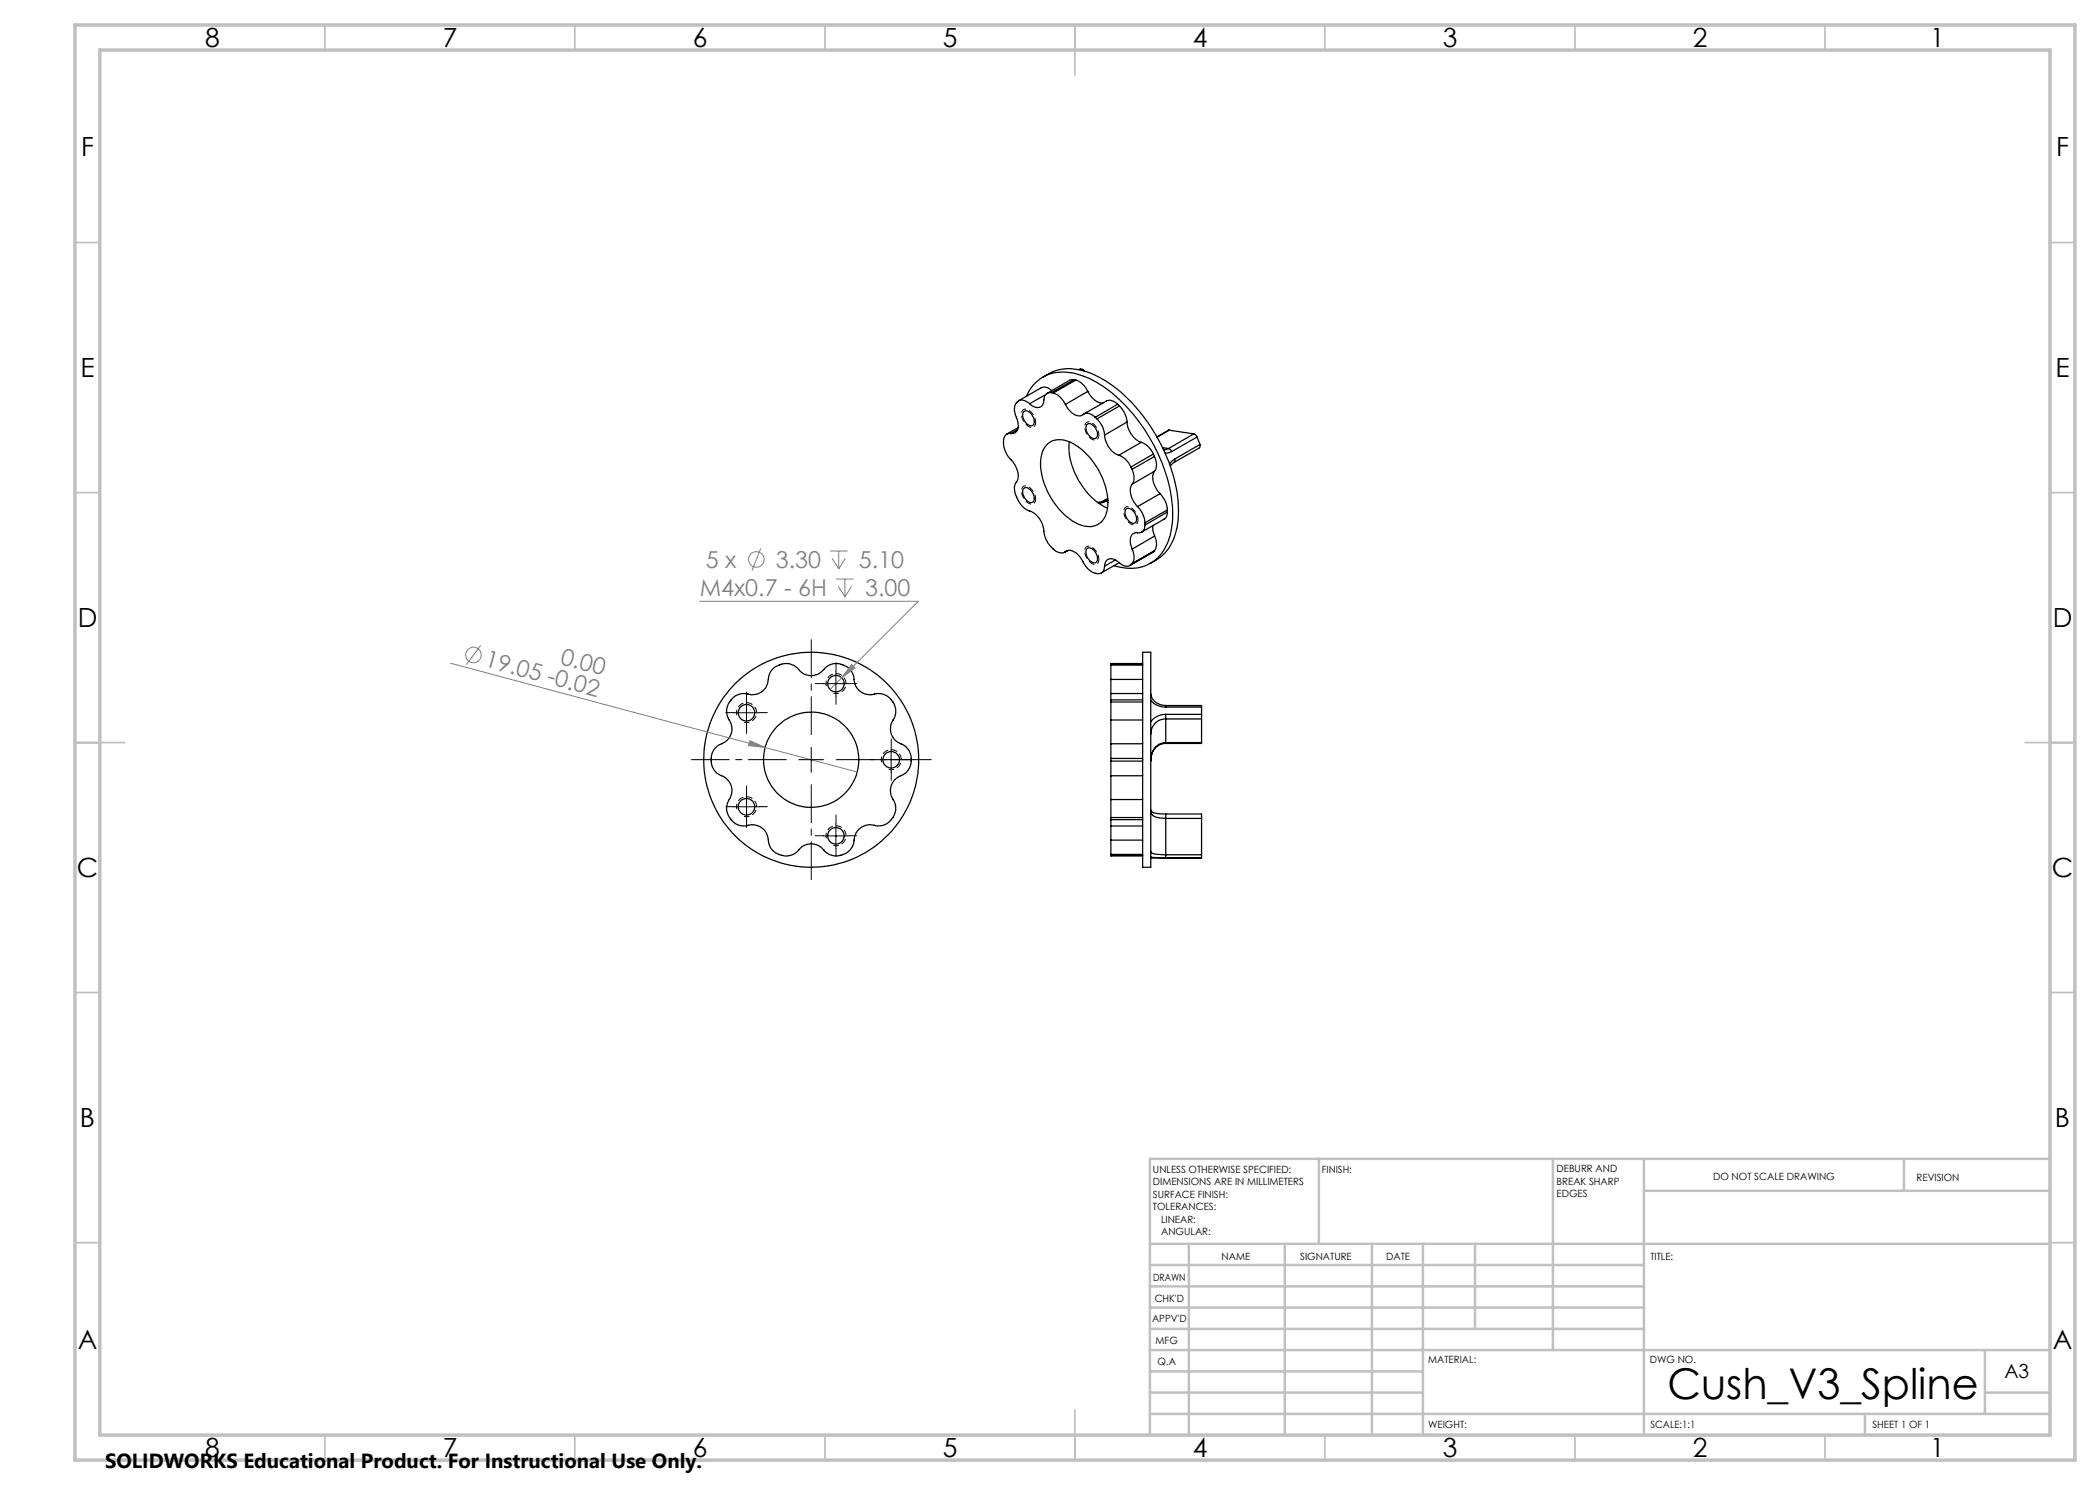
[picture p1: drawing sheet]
<svg xmlns="http://www.w3.org/2000/svg" width="420mm" height="297mm" viewBox="0 0 420 297" stroke-linecap="round" stroke-linejoin="round" font-family="sans-serif">
<g fill="none" stroke="#000" stroke-width=".25">
<path d="M205.3 79.3a8 8 0 0 1 9.8-4.6 21.9 21.9 0 0 1 10.7 7.2 34.1 34.1 0 0 1 8.7 20.1 12.5 12.5 0 0 1-2.9 9.5 8.4 8.4 0 0 1-8.8 1.6M208.6 75.4a9.6 9.6 0 0 1 10-.5 30 30 0 0 1 13.5 13.9 27.3 27.3 0 0 1 3.3 16.7 9.3 9.3 0 0 1-5.3 7.2M209.2 78.9l-3.3 1.8M210.3 78.5a1.31 1.31 0 0 0-1.5 1.5 1.37 1.37 0 0 1-.8 1.4 1.37 1.37 0 0 1-1.6-.2l-.5-.5M210.3 78.5l.3 .1M210.4 78.1a1.92 1.92 0 0 0-2.2-.5l-4.5 2.5M210.6 78.6a4.1 4.1 0 0 1 2.5 2.3M214.8 75.9l.4 .1M214.8 75.9l-.9 .2-4.5 2.6M214.8 75.9l-4.5 2.6M215.2 76a4.2 4.2 0 0 1 2.4 2.3M215.2 76l-4.6 2.6"/>
<path d="M215.8 73.9l.3-.1 .5 .2M216.6 74l.2 .2M216.6 74l-.2 .1M217.6 78.3a3.5 3.5 0 0 0 3 2.3M217.6 78.3l-4.5 2.6M202.2 86.7a1.54 1.54 0 0 0-1.5 1.9 5.6 5.6 0 0 0 2 3.9 3.5 3.5 0 0 1 .3 4.3 5.2 5.2 0 0 0 2.9 5.4 4.9 4.9 0 0 1 3 4.7 4.8 4.8 0 0 0 3.3 3.7l.9-.3M203.5 85.9l-1.3 .8M203.6 85.5l-2.2 1.3M204.8 82.3a1.57 1.57 0 0 1 1.9 1.3 1.12 1.12 0 0 1-.4 1.6 2.08 2.08 0 0 1-1.6-2.8zM204.9 97.6a1.9 1.9 0 0 1 1.9 1.9 .78 .78 0 0 1-.4 1 .78 .78 0 0 1-1-.3 1.87 1.87 0 0 1-.6-2.5zM205.9 80.7a1.77 1.77 0 0 0-2.4-.3l-.1 .1a2.25 2.25 0 0 0-.3 2.6 2.78 2.78 0 0 1 0 3.4l-.9 .2M209.4 88.9a4.4 4.4 0 0 1 5.5 0 14.4 14.4 0 0 1 6.6 12.6 3.8 3.8 0 0 1-5.6 3.4 14.3 14.3 0 0 1-7.8-12.9 4.7 4.7 0 0 1 1.3-3.1z"/>
<path d="M213.1 80.9a3.4 3.4 0 0 0 3.1 2.2 1.89 1.89 0 0 1 2.8 .4M213.9 88.4a14.4 14.4 0 0 0 5.4 11.9l2.2 1.3M217.3 85a.97 .97 0 0 1 1.5 .3 1.71 1.71 0 0 1 .3 2.4 1.83 1.83 0 0 1-1.9-1.9zM219 83.5l.4 .3M219.4 83.8a5 5 0 0 1 1.5 3.2M220.9 87a4.7 4.7 0 0 0 2.9 4M221.5 99.7l-.7 .4M223.5 80.9l.4 .3M223.5 80.9a1.86 1.86 0 0 0-2.2-.7l-4.5 2.6M223.5 80.9l-4.5 2.6M223.8 91a4.1 4.1 0 0 1 2.4 2.4M223.9 81.2a4.8 4.8 0 0 1 1.5 3.2"/>
<path d="M223.9 81.2l-4.5 2.6M225.4 84.4a4.8 4.8 0 0 0 2.8 4.1M225.4 84.4l-4.5 2.6M226.2 93.4l.2 .5M226.4 93.9a3.1 3.1 0 0 1 0 2.9M226.4 96.8a3.4 3.4 0 0 0 .6 4l.5 .5M228.2 88.5a4.3 4.3 0 0 1 2.5 2.3M228.2 88.5l-4.4 2.5M230.7 90.8l.2 .5M230.7 90.8l-4.5 2.6M230.9 91.3a2.8 2.8 0 0 1 0 2.9M230.9 91.3l-4.5 2.6"/>
<path d="M230.9 94.2a3.7 3.7 0 0 0 .9 4.3l.2 .2M230.9 94.2l-4.5 2.6M232 98.7a4.9 4.9 0 0 1 1.5 3.3M232 98.7l-4.5 2.6M232.5 89.5l1.2 .2M233.7 89.7l.7 .6M233.7 89.7l-1 .3M233.9 86l-2.5 1.4M233.9 86l4.9 .8M233.9 86l-2.5 1.5M234.4 90.3l-.5 .2-.9 .1M234.9 91.8l-1 1"/>
<path d="M234.9 91.8l.1 .4-.2 .3M238.8 86.8l.6 .6M238.8 86.8l-5.1 2.9M239.4 87.4l.6 1.5M239.4 87.4l-5 2.9M240 88.9v.4l-.1 .3-5.2 2.9-.6 .7M240 88.9l-5.1 2.9M213.1 110.3a1.96 1.96 0 0 1 2.7 .8l.4 .6a4.9 4.9 0 0 0 2.9 2.9 1.33 1.33 0 0 0 1.8-1.4M213.5 110.1l-.4 .2M213.5 110.1l-.6 .4M217.4 109.7a1.54 1.54 0 0 1 2 1.3 1.05 1.05 0 0 1-.4 1.6 2.07 2.07 0 0 1-1.6-2.9zM220.8 100.1l-1.3 .4"/>
<path d="M220.8 100.1l.5 .1M221.3 100.2l-1.5 .5M221.6 100l-.3 .2M223.1 112l-2.2 1.2M223.8 112.5l-3.5 2.1M225.1 101.9a1.08 1.08 0 0 1 1.7 .5 1.42 1.42 0 0 1 0 2.3 2.13 2.13 0 0 1-1.7-2.8zM226.2 113a1.76 1.76 0 0 1-2.4-.5 1.67 1.67 0 0 0-2.6-.3l-.3 1M226.4 112.7l-.2 .3M226.4 109.8a2.92 2.92 0 0 1 0 2.9M227.5 101.3a5.2 5.2 0 0 1 1.5 3.3M229 104.6v.4M229 105a1.43 1.43 0 0 1-2 1.6 1.66 1.66 0 0 0-.9 2.2l.3 1"/>
<path d="M230.6 105.1l-.1 .7 .4 1.4M230.7 110.3l-4.7 2.8M230.7 110.3l-4.5 2.7M230.9 110.1l-.2 .2M230.9 110.1l-4.5 2.6M230.9 107.2a2.78 2.78 0 0 1 0 2.9M230.9 107.2l-4.5 2.6M233.5 102.4l-.2 .9-.4 .5-4.6 2.6M233.5 102v.4M233.5 102l-4.5 2.6M233.5 102.4l-4.5 2.6M146.8 139.4a3.7 3.7 0 0 1 3.6-.4 3.3 3.3 0 0 0 3.3-3.5 3.6 3.6 0 0 1 2.9-2.7 3.6 3.6 0 0 1 3.7 1.6 3.3 3.3 0 0 0 4.7-.8 3.5 3.5 0 0 1 3.8-.5 3.5 3.5 0 0 1 2.1 3.2 3.2 3.2 0 0 0 4.3 2.4 3.6 3.6 0 0 1 3.5 2 3.6 3.6 0 0 1-.4 4 3.4 3.4 0 0 0 2.5 4.4 3.6 3.6 0 0 1-1 6.2 3.2 3.2 0 0 0-1 4.9 3.6 3.6 0 0 1-.6 3.8 3.6 3.6 0 0 1-3.7 1 3.3 3.3 0 0 0-3.7 3.4 3.6 3.6 0 0 1-3 2.7 3.6 3.6 0 0 1-3.6-1.7 3.3 3.3 0 0 0-4.7 .9 3.6 3.6 0 0 1-3.8 .5 3.6 3.6 0 0 1-2.1-3.2 3.2 3.2 0 0 0-4.3-2.4 3.6 3.6 0 0 1-3.7-2.4 3.8 3.8 0 0 1 .6-3.6 3.2 3.2 0 0 0-2.2-4.2 3.6 3.6 0 0 1-1.7-3.4 3.6 3.6 0 0 1 2.4-3 3.2 3.2 0 0 0 1-4.9 3.7 3.7 0 0 1 1.1-4.3z"/>
<path d="M222.2 140v.4M222.2 138.7v1.3M222.2 135.9v2.8M222.2 133v2.9M222.2 132.9v.1M222.2 138.7h6.3M222.2 140h6.3M222.2 135.9h6.3M222.2 133h6.3M222.2 132.9h6.3M228.5 130.5h1.7v43h-1.7zM228.5 132.7h-6.3v.2"/>
<path d="M230.2 138.7a2.77 2.77 0 0 0 3 2.4M222.2 151.7v.5M222.2 152.2v2.9M222.2 148.8v2.9M222.2 144v4.8M222.2 155.1v4.8M222.2 140.4v3.6M222.2 159.9v3.6M222.2 152.2h6.3M222.2 151.7h6.3M222.2 155.1h6.3M222.2 148.8h6.3"/>
<path d="M222.2 144h6.3M222.2 159.9h6.3M222.2 140.4h6.3M230.2 140.1a4 4 0 0 0 3 1.3M233.2 148.7a3.1 3.1 0 0 0-3 3.5M233.2 142.9a3.8 3.8 0 0 0-3 1.4M233.2 142.9v.9M233.2 143.8a2.96 2.96 0 0 0-3 3.1M233.2 148.5a3.3 3.3 0 0 0-3 3.8M233.2 141.1h7.1v.3M233.2 141.1v.3M233.2 148.5v.2"/>
<path d="M233.2 143.8v4.7M233.2 142.9h7.1M233.2 141.4h7.1M233.2 143.8h7.1M233.2 148.5h7.1M240.3 141.4v1.5M240.3 142.9v.9M240.3 148.5v.2h-7.1M240.3 143.8v4.7M222.2 163.5v.4M222.2 163.9v1.3M222.2 165.2v2.8"/>
<path d="M222.2 168v2.9M222.2 170.9v.2M222.2 171.1v.1h6.3M222.2 165.2h6.3M222.2 163.5h6.3M222.2 163.9h6.3M222.2 168h6.3M222.2 170.9h6.3M222.2 171.1h6.3M230.2 170.2l.1 .3a5.6 5.6 0 0 0 2.9 .5M230.2 171.4l3 .2M233.2 162.8l-2.5-.2-.4-.3-.1-.3a1.55 1.55 0 0 0 1.6 1.6l1.4 .1"/>
<path d="M233.2 171v.6M233.2 162.8h7.1v.9M233.2 162.8v.9M233.2 163.7v7.3M233.2 163.7h7.1M233.2 171h7.1M233.2 171.6h7.1M240.3 171.6h-10.1M240.3 171v.6M240.3 163.7v7.3"/>
<circle cx="167.2" cy="136.7" r="1.66"/>
<circle cx="149.3" cy="142.6" r="1.66"/>
<circle cx="162.2" cy="152" r="21.5"/>
<circle cx="162.2" cy="152" r="9.5"/>
<circle cx="178.2" cy="152" r="1.65"/>
<circle cx="149.3" cy="161.4" r="1.66"/>
<circle cx="167.2" cy="167.2" r="1.66"/>
</g>
<g fill="none" stroke="#808080" stroke-width=".2">
<path d="M152.2 109.7l-1.8 4.4M166 110.2h3.5M166.4 111.7l1.3 2.1M167.2 115.8h3.5M167.6 117.3l1.4 2.1M167.7 110.2v3.6M169 115.8v3.6M169.1 111.7l-1.4 2.1M170.3 117.3l-1.3 2.1M90.1 132.6l62.9 16.9M96.1 129.1l-2.8 3.8M139.9 120.3h43.8l-17.7 17.6"/>
<path d="M170.3 132.9l.7 .7-2.7 2zM150 148.1l3 1.4-3.3-.4zM153 149.5l18.4 4.9"/>
<circle cx="151.3" cy="111.9" r="1.55"/>
<circle cx="94.7" cy="131" r="1.56"/>
</g>
<path d="M166.7 138.6a2 2 0 0 0 2.5-1.7 2 2 0 0 0-2.2-2.2 2 2 0 0 0-1.7 2.5M148.8 144.5a2 2 0 0 0 2.5-1.8 2 2 0 0 0-2.2-2.2 2 2 0 0 0-1.7 2.5M177.7 153.9a2 2 0 0 0 2.5-1.8 2 2 0 0 0-2.1-2.2 2 2 0 0 0-1.8 2.6M148.8 163.3a2 2 0 0 0 2.5-1.8 2 2 0 0 0-2.2-2.2 2 2 0 0 0-1.7 2.6M166.7 169.1a2 2 0 0 0 2.5-1.8 2 2 0 0 0-2.2-2.1 2 2 0 0 0-1.7 2.5" fill="none" stroke="#000" stroke-width=".2" stroke-dasharray="1.3 .6" stroke-dashoffset=".2" stroke-linecap="butt"/>
<path d="M207.1 84.5a2.54 2.54 0 0 0-2.3-2.6 1.54 1.54 0 0 0-.2 2.2 1.78 1.78 0 0 0 2.2 1.2l.3-.4v-.4M207.1 99.8a2.54 2.54 0 0 0-2.3-2.6 1.54 1.54 0 0 0-.2 2.3 1.78 1.78 0 0 0 2.2 1.2l.3-.4v-.5M219.8 87a2.54 2.54 0 0 0-2.3-2.6 1.54 1.54 0 0 0-.2 2.2 1.78 1.78 0 0 0 2.1 1.3l.3-.4 .1-.5M219.8 111.9a2.54 2.54 0 0 0-2.3-2.6 1.54 1.54 0 0 0-.2 2.2 1.78 1.78 0 0 0 2.1 1.2l.3-.4 .1-.4M227.6 104a2.54 2.54 0 0 0-2.3-2.6 1.54 1.54 0 0 0-.2 2.2 1.78 1.78 0 0 0 2.2 1.2l.2-.4 .1-.4" fill="none" stroke="#000" stroke-width=".2" stroke-dasharray="1.3 .6" stroke-dashoffset=".4" stroke-linecap="butt"/>
<g fill="none" stroke="#c0c0c0" stroke-width=".35">
<path d="M65 5v5M115 5v5M165 5v5M215 5v10M265 5v5M315 5v5M365 5v5M15 48.5h5M410 48.5h5M15 98.5h5M410 98.5h5M15 148.5h10"/>
<path d="M405 148.5h10M15 198.5h5M410 198.5h5M15 248.5h5M410 248.5h5M65 287v5M115 287v5M165 287v5M215 282v10M265 287v5M315 287v5M365 287v5"/>
</g>
<g fill="none" stroke="#c0c0c0" stroke-width=".5">
<path d="M263.8 231.8v17M310.6 231.8v38.2M328.8 231.8v55.2M328.8 238.2h81.2M380.8 231.8v6.4M410 231.8h-180v55.2M230 248.8h180M230 257.3h98.8M230 253h98.8M237.8 248.8v38.2M257 248.8v38.2M274.4 248.8v38.2"/>
<path d="M284.6 248.8v38.2M295 248.8v17M230 265.8h98.8M230 261.5h98.8M230 278.5h54.6M230 274.3h54.6M230 270h180M397 278.5h13M397 270v12.8M230 282.8h180M373 282.8v4.2"/>
</g>
<path d="M15 5h400v287h-400zM20 10h390v277h-390z" fill="none" stroke="#c0c0c0" stroke-width=".7"/>
<path d="M157.3 151.9h-19M162.3 146.9v-19M162.3 156.9v19M167.3 151.9h19" fill="none" stroke="#000" stroke-width=".2" stroke-dasharray="15.2 1.3 1.3 1.3" stroke-dashoffset="7.6"/>
<g fill="none" stroke="#000" stroke-width=".2" stroke-dasharray="15.2 1.3 1.3 1.3">
<path d="M164.7 136.7h-1.7M167.2 134.2v-1.6M167.2 139.2v1.7M169.7 136.7h1.6M146.8 142.5h-1.6M149.3 158.8v-1.6M149.3 140v-1.6M149.3 145v1.7M151.8 142.5h1.7M175.8 151.9h-1.7M178.3 149.4v-1.6M178.3 154.4v1.7"/>
<path d="M180.8 151.9h1.6M146.8 161.3h-1.6M149.3 163.8v1.7M151.8 161.3h1.7M164.7 167.2h-1.7M167.2 164.7v-1.7M167.2 169.7v1.6M169.7 167.2h1.6"/>
</g>
<path d="M164.7 136.7h5M167.2 134.2v5M146.8 142.6h5M149.3 140v5.1M149.3 158.9v5M159.7 151.9h5M162.2 149.5v4.9M175.8 151.9h4.9M178.2 149.5v4.9M146.8 161.4h5M164.7 167.2h5M167.2 164.7v5" fill="none" stroke="#000" stroke-width=".2"/>
<g fill="#808080">
<path d="M150 148.1l3 1.4-3.3-.4z"/>
<path d="M170.3 132.9l.7 .7-2.7 2z"/>
</g>
<text font-size="8.5" x="333.5" y="279.7">Cush_V3_Spline</text>
<g font-size="5.3">
<text x="41" y="9.5">8</text>
<text x="88.5" y="9.5">7</text>
<text x="138.5" y="9.5">6</text>
<text x="188.5" y="9.5">5</text>
<text x="238.5" y="9.5">4</text>
<text x="288.5" y="9.5">3</text>
<text x="338.5" y="9.5">2</text>
<text x="386" y="9.5">1</text>
<text x="16.2" y="31.2">F</text>
<text x="411.2" y="31.2">F</text>
<text x="16.1" y="75.5">E</text>
<text x="411.1" y="75.5">E</text>
<text x="15.5" y="125.5">D</text>
<text x="410.5" y="125.5">D</text>
<text x="15.4" y="175.5">C</text>
<text x="410.4" y="175.5">C</text>
<text x="16" y="225.5">B</text>
<text x="411" y="225.5">B</text>
<text x="15.5" y="269.7">A</text>
<text x="410.5" y="269.7">A</text>
<text x="41" y="291.5">8</text>
<text x="88.5" y="291.5">7</text>
<text x="138.5" y="291.5">6</text>
<text x="188.5" y="291.5">5</text>
<text x="238.5" y="291.5">4</text>
<text x="288.5" y="291.5">3</text>
<text x="338.5" y="291.5">2</text>
<text x="386" y="291.5">1</text>
</g>
<g font-size="4.7" fill="#808080">
<text x="141.2" y="113.6">5 x</text>
<text x="155.2" y="113.6">3.30</text>
<text x="171.8" y="113.6">5.10</text>
<text x="139.9" y="119.2">M4x0.7 - 6H</text>
<text x="173" y="119.2">3.00</text>
<text x="96.8" y="133.3" transform="rotate(15 96.8 133.3)">19.05 -0.02</text>
<text x="111.9" y="132.7" transform="rotate(15 111.9 132.7)">0.00</text>
</g>
<text font-size="4.1" x="21" y="293.7">SOLIDWORKS Educational Product. For Instructional Use Only.</text>
<text font-size="3.9" x="400.9" y="275.5">A3</text>
<g font-size="2">
<text x="230.6" y="234.6">UNLESS OTHERWISE SPECIFIED:</text>
<text x="230.6" y="237.1">DIMENSIONS ARE IN MILLIMETERS</text>
<text x="230.6" y="239.6">SURFACE FINISH:</text>
<text x="264.4" y="234.6">FINISH:</text>
<text x="311.3" y="234.5">DEBURR AND</text>
<text x="311.3" y="237">BREAK SHARP</text>
<text x="311.3" y="239.5">EDGES</text>
<text x="342.6" y="236">DO NOT SCALE DRAWING</text>
<text x="383.3" y="236.2">REVISION</text>
<text x="230.6" y="242.1">TOLERANCES:</text>
<text x="232.2" y="244.6">LINEAR:</text>
<text x="232.2" y="247.1">ANGULAR:</text>
<text x="244.3" y="252">NAME</text>
<text x="260" y="251.9">SIGNATURE</text>
<text x="277.2" y="251.9">DATE</text>
<text x="330.1" y="251.9">TITLE:</text>
<text x="230.6" y="256.1">DRAWN</text>
<text x="230.9" y="260.3">CHK'D</text>
<text x="230.4" y="264.4">APPV'D</text>
<text x="231.1" y="268.8">MFG</text>
<text x="231.5" y="273">Q.A</text>
<text x="285.6" y="272.5">MATERIAL:</text>
<text x="330" y="272.5">DWG NO.</text>
<text x="285.6" y="285.5">WEIGHT:</text>
<text x="330.1" y="285.6">SCALE:1:1</text>
<text x="374.5" y="285.6">SHEET 1 OF 1</text>
</g>
</svg>
